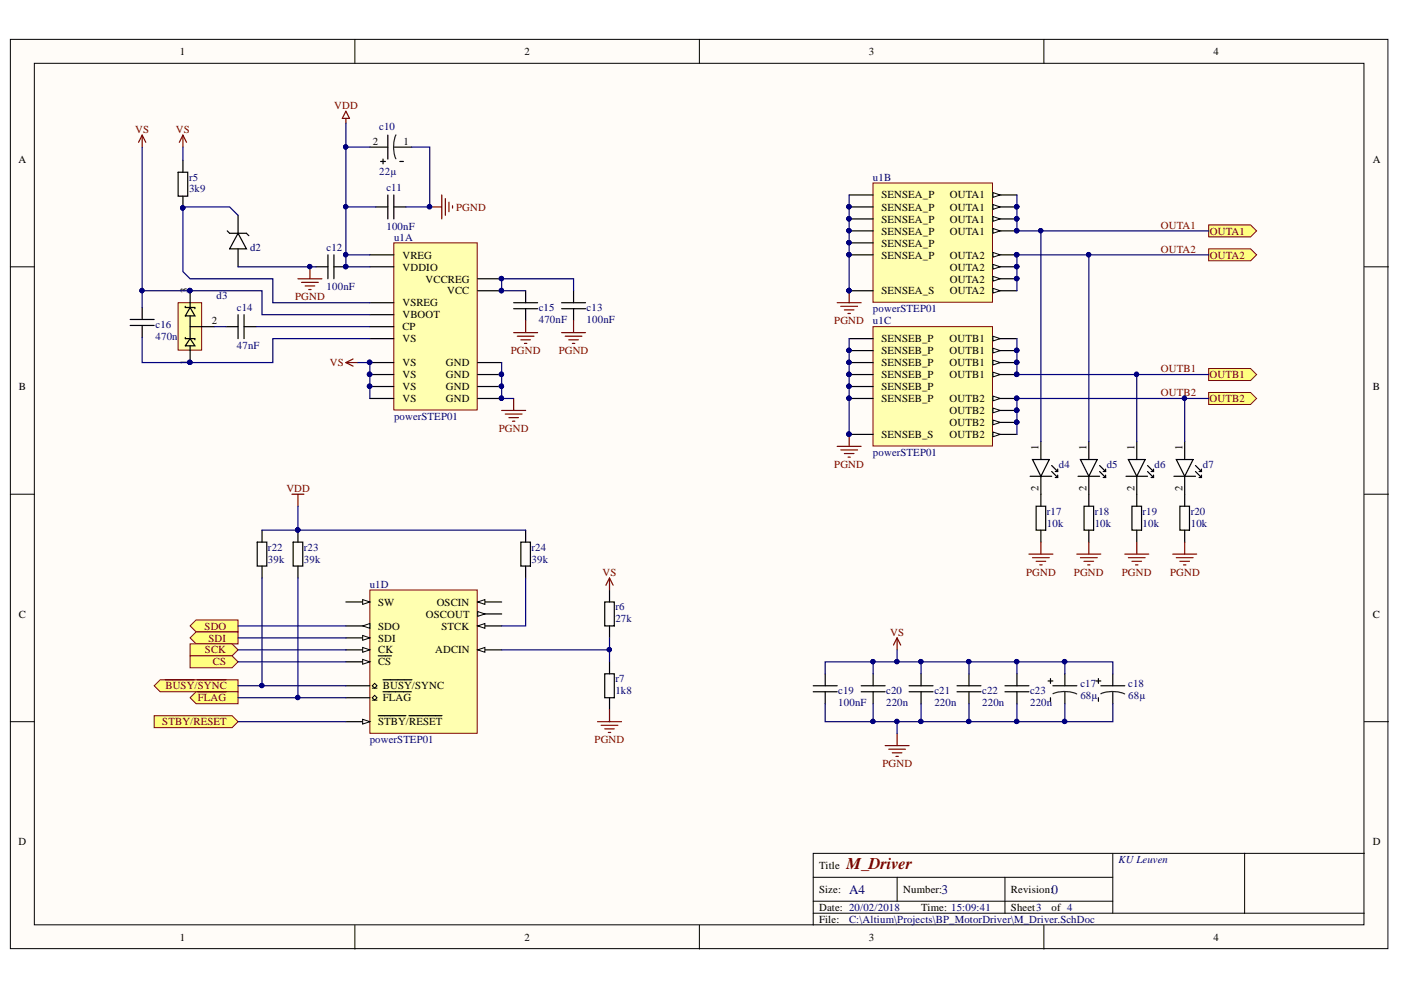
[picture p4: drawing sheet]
<svg xmlns="http://www.w3.org/2000/svg" width="297mm" height="210mm" viewBox="0 0 297 210" stroke-linecap="round" stroke-linejoin="round" font-family="sans-serif">
<g fill="#fffcf8" stroke="#000" stroke-width=".21">
<path d="M2.2 8.3h292.1v192.8h-292.1z"/>
<path d="M7.3 13.4h281.9v182.7h-281.9z"/>
</g>
<g fill="none" stroke="#000" stroke-width=".21">
<path d="M75.2 8.3v5.1M148.3 8.3v5.1M221.3 8.3v5.1M2.2 56.6h5.1M289.3 56.6h5.1M2.2 104.8h5.1M289.3 104.8h5.1M2.2 153h5.1M289.3 153h5.1M75.2 196.2v5M148.3 196.2v5M172.4 186h63.5"/>
<path d="M172.4 193.6h116.9M172.4 191.1h63.5M190.2 186v5.1M213.1 186v7.6M221.3 196.2v5M235.9 180.9v12.7M263.9 180.9h-91.5v15.3M289.3 180.9h-25.4v12.7"/>
</g>
<path d="M83.5 51.5h17.7v35.4h-17.7z" fill="#ffffb0" stroke="#800000" stroke-width=".21"/>
<g fill="none" stroke="#000" stroke-width=".25">
<path d="M78.4 54h5.1M78.4 56.6h5.1M101.3 59.1h5.1M78.4 76.9h5.1M78.4 79.4h5.1M78.4 64.2h5.1M78.4 69.3h5.1M78.4 66.7h5.1M78.4 71.8h5.1M101.3 76.9h5.1M101.3 79.4h5.1M101.3 61.6h5.1"/>
<path d="M78.4 81.9h5.1M78.4 84.5h5.1M101.3 81.9h5.1M101.3 84.5h5.1"/>
</g>
<g fill="#000080" stroke="#000080" stroke-width=".21">
<circle cx="78.4" cy="81.9" r=".46"/>
<circle cx="78.4" cy="76.8" r=".46"/>
<circle cx="78.4" cy="79.4" r=".47"/>
<circle cx="106.3" cy="81.9" r=".46"/>
<circle cx="106.3" cy="84.4" r=".46"/>
<circle cx="106.3" cy="79.4" r=".46"/>
<circle cx="106.3" cy="59.1" r=".46"/>
<circle cx="106.3" cy="61.6" r=".46"/>
</g>
<path d="M185.1 38.8h25.3v25.3h-25.3z" fill="#ffffb0" stroke="#800000" stroke-width=".21"/>
<path d="M210.5 49h5.1M210.5 46.4h5.1M210.5 43.9h5.1M210.5 41.3h5.1" fill="none" stroke="#000" stroke-width=".25"/>
<path d="M210.5 40.8l1.6 .5-1.6 .5z" fill="#fffcf8"/>
<path d="M210.5 40.8l1.6 .5-1.6 .5z" fill="none" stroke="#000" stroke-width=".21"/>
<path d="M210.5 54h5.1M210.5 56.6h5.1M210.5 59.1h5.1M210.5 61.6h5.1" fill="none" stroke="#000" stroke-width=".25"/>
<path d="M210.5 61.1l1.6 .5-1.6 .6z" fill="#fffcf8"/>
<path d="M210.5 61.1l1.6 .5-1.6 .6z" fill="none" stroke="#000" stroke-width=".21"/>
<path d="M180 41.3h5.1M180 43.9h5.1M180 46.4h5.1M180 49h5.1M180 51.5h5.1M180 54h5.1M180 61.6h5.1" fill="none" stroke="#000" stroke-width=".25"/>
<g fill="#000080" stroke="#000080" stroke-width=".21">
<circle cx="180" cy="43.8" r=".46"/>
<circle cx="180" cy="46.4" r=".46"/>
<circle cx="180" cy="48.9" r=".46"/>
<circle cx="180" cy="51.4" r=".46"/>
<circle cx="180" cy="54" r=".46"/>
<circle cx="180" cy="61.6" r=".46"/>
</g>
<path d="M185.1 69.3h25.3v25.3h-25.3z" fill="#ffffb0" stroke="#800000" stroke-width=".21"/>
<path d="M210.5 79.4h5.1M210.5 76.9h5.1M210.5 74.3h5.1M210.5 71.8h5.1" fill="none" stroke="#000" stroke-width=".25"/>
<path d="M210.5 71.3l1.6 .5-1.6 .5z" fill="#fffcf8"/>
<path d="M210.5 71.3l1.6 .5-1.6 .5z" fill="none" stroke="#000" stroke-width=".21"/>
<path d="M210.5 84.5h5.1M210.5 87h5.1M210.5 89.6h5.1M210.5 92.1h5.1" fill="none" stroke="#000" stroke-width=".25"/>
<path d="M210.5 91.6l1.6 .5-1.6 .5z" fill="#fffcf8"/>
<path d="M210.5 91.6l1.6 .5-1.6 .5z" fill="none" stroke="#000" stroke-width=".21"/>
<g fill="none" stroke="#000" stroke-width=".25">
<path d="M27.6 67.7h5.1M27.6 69h5.1M30.1 65.2v2.5M30.1 69v2.5M47.9 69.3h2.6M50.5 66.7v5.1M51.7 69.3h2.6M51.7 66.7v5.1M180 71.8h5.1M180 74.3h5.1M180 76.9h5.1M180 79.4h5.1"/>
<path d="M180 81.9h5.1M180 84.5h5.1M180 92.1h5.1M182.6 145.4h5.1M182.6 146.7h5.1M185.1 142.9v2.5M185.1 146.7v2.5M192.7 145.4h5.1M192.7 146.7h5.1M195.3 142.9v2.5M195.3 146.7v2.5"/>
</g>
<g fill="#000080" stroke="#000080" stroke-width=".21">
<circle cx="180" cy="74.3" r=".46"/>
<circle cx="180" cy="76.8" r=".46"/>
<circle cx="180" cy="79.4" r=".46"/>
<circle cx="180" cy="81.9" r=".46"/>
<circle cx="180" cy="84.4" r=".46"/>
<circle cx="180" cy="61.6" r=".46"/>
</g>
<g fill="none" stroke="#800000" stroke-width=".25">
<path d="M30.1 28.7l-.7 1.5M30.1 28.7l.8 1.5M30.1 28.7v2.5M73.3 76.9l1.6 .7M73.3 76.9h2.6M74.9 76.1l-1.6 .8M177.5 64.2h5.1M178.3 64.9h3.5M179 65.7h2.1M179.8 66.5h.5M180 61.6v2.6M106.4 87h5"/>
<path d="M107.1 87.8h3.6M107.9 88.5h2M108.6 89.3h.6M108.9 84.5v2.5M177.5 94.6h5.1M178.3 95.4h3.5M179 96.2h2.1M179.8 96.9h.5M180 92.1v2.5M190.2 135.2v2.6M190.2 135.2l-.8 1.6M190.2 135.2l.8 1.6"/>
<path d="M187.7 158.1h5M188.4 158.9h3.6M189.2 159.6h2M190.2 155.6v2.5M189.9 160.4h.6"/>
</g>
<path d="M37.8 64.2h4.9v10h-4.9z" fill="#ffffb0" stroke="#800000" stroke-width=".21"/>
<g fill="none" stroke="#000" stroke-width=".25">
<path d="M37.8 36.5h2v5.1h-2zM38.8 34v2.5M78.4 31.2h3.8M80.7 34.2h1M81.2 33.7v1M82.2 28.7v5M83.5 31.2h3.8M84.8 34.2h.7M50.5 49.5l1.7 3.3h-3.5zM50.5 52.8v3.8M67 56.6h2.5M69.5 54v5.1"/>
<path d="M70.8 56.6h2.5M70.8 54v5.1M79.7 43.9h2.5M82.2 41.3v5.1M83.5 43.9h2.5M83.5 41.3v5.1M39.3 71.5v.3h2v.3M39.3 64.9v.3h2v.3M40.3 71.8l1 1.5h-2zM40.3 65.2l1 1.8h-2zM40.3 69.3h5.1M40.3 64.2v1"/>
<path d="M40.3 67v4.8M108.9 65.5h5.1M108.9 64.2h5.1M111.4 61.6v2.6M111.4 65.5v2.5M119.1 65.5h5M119.1 64.2h5M121.6 61.6v2.6M121.6 65.5v2.5M172.4 146.7h5.1M172.4 145.4h5.1M175 142.9v2.5"/>
<path d="M175 146.7v2.5M202.9 146.7h5.1M202.9 145.4h5.1M205.4 142.9v2.5M205.4 146.7v2.5M213.1 146.7h5M213.1 145.4h5M215.6 142.9v2.5M215.6 146.7v2.5M222.2 144.4h1M222.7 143.9v1M222.7 147.9v.8"/>
<path d="M223.2 145.4h5.1M225.8 142.9v2.5M225.8 146.7v2.5M232.4 144.4h1M232.9 143.9v1M232.9 147.9v.8M233.4 145.4h5.1M235.9 142.9v2.5M235.9 146.7v2.5"/>
</g>
<g fill="none" stroke="#800000" stroke-width=".25">
<path d="M63.2 59.1h5.1M63.9 59.9h3.6M65.7 56.6v2.5M91.1 43.9h2.6M93.7 41.3v5.1M94.4 42.1v3.6M95.2 42.9v2M95.9 43.6v.5M64.7 60.6h2M65.5 61.4h.5M108.9 70.5h5.1M109.7 71.3h3.5"/>
<path d="M110.4 72.1h2.1M111.2 72.8h.5M111.4 68v2.5M119.1 70.5h5M119.8 71.3h3.6M120.6 72.1h2M121.4 72.8h.5M121.6 68v2.5"/>
</g>
<g fill="#000080" stroke="#000080" stroke-width=".21">
<circle cx="65.7" cy="56.5" r=".46"/>
<circle cx="73.3" cy="56.5" r=".46"/>
<circle cx="91.1" cy="43.8" r=".46"/>
</g>
<path d="M83.9 28.6a6.7 6.7 0 0 0 0 5.1M223.2 147.1a6.7 6.7 0 0 1 5.1 0M233.4 147.1a6.7 6.7 0 0 1 5 0" fill="none" stroke="#172721" stroke-width=".25"/>
<path d="M78.4 125.1h22.8v30.4h-22.8z" fill="#ffffb0" stroke="#800000" stroke-width=".21"/>
<path d="M101.3 127.6h5.1" fill="none" stroke="#000" stroke-width=".25"/>
<path d="M101.3 127.6l1.5-.5v1z" fill="#fffcf8"/>
<path d="M101.3 127.6l1.5-.5v1z" fill="none" stroke="#000" stroke-width=".21"/>
<path d="M101.3 130.2h5.1" fill="none" stroke="#000" stroke-width=".25"/>
<path d="M101.3 129.7l1.5 .5-1.5 .5z" fill="#fffcf8"/>
<path d="M101.3 129.7l1.5 .5-1.5 .5z" fill="none" stroke="#000" stroke-width=".21"/>
<path d="M101.3 137.8h5.1" fill="none" stroke="#000" stroke-width=".25"/>
<path d="M101.3 137.8l1.5-.5v1z" fill="#fffcf8"/>
<path d="M101.3 137.8l1.5-.5v1z" fill="none" stroke="#000" stroke-width=".21"/>
<path d="M73.3 127.6h5.1" fill="none" stroke="#000" stroke-width=".25"/>
<path d="M76.9 127.1l1.5 .5-1.5 .5z" fill="#fffcf8"/>
<path d="M76.9 127.1l1.5 .5-1.5 .5z" fill="none" stroke="#000" stroke-width=".21"/>
<path d="M73.3 132.7h5.1" fill="none" stroke="#000" stroke-width=".25"/>
<path d="M76.9 132.7l1.5-.5v1z" fill="#fffcf8"/>
<path d="M76.9 132.7l1.5-.5v1z" fill="none" stroke="#000" stroke-width=".21"/>
<path d="M73.3 135.2h5.1" fill="none" stroke="#000" stroke-width=".25"/>
<path d="M76.9 134.7l1.5 .5-1.5 .6z" fill="#fffcf8"/>
<path d="M76.9 134.7l1.5 .5-1.5 .6z" fill="none" stroke="#000" stroke-width=".21"/>
<path d="M73.3 137.8h5.1" fill="none" stroke="#000" stroke-width=".25"/>
<path d="M76.9 137.3l1.5 .5-1.5 .5z" fill="#fffcf8"/>
<path d="M76.9 137.3l1.5 .5-1.5 .5z" fill="none" stroke="#000" stroke-width=".21"/>
<path d="M73.3 140.3h5.1" fill="none" stroke="#000" stroke-width=".25"/>
<path d="M76.9 139.8l1.5 .5-1.5 .5z" fill="#fffcf8"/>
<path d="M76.9 139.8l1.5 .5-1.5 .5zM78.9 145.4l.5-.5 .5 .5-.5 .5zM78.9 147.9l.5-.5 .5 .5-.5 .5zM78.9 145.9h1M78.9 148.4h1" fill="none" stroke="#000" stroke-width=".21"/>
<path d="M80.2 139.1h2.8M73.3 145.4h5.1M73.3 147.9h5.1M73.3 153h5.1M81.2 144.1h6.1M81.2 146.7h6" fill="none" stroke="#000" stroke-width=".25"/>
<path d="M76.9 152.5l1.5 .5-1.5 .5z" fill="#fffcf8"/>
<path d="M76.9 152.5l1.5 .5-1.5 .5z" fill="none" stroke="#000" stroke-width=".21"/>
<path d="M101.3 132.7h5.1M80.2 151.7h5.9M86.7 151.7h7" fill="none" stroke="#000" stroke-width=".25"/>
<path d="M101.3 132.7l1.5-.5v1z" fill="#fffcf8"/>
<path d="M101.3 132.7l1.5-.5v1z" fill="none" stroke="#000" stroke-width=".21"/>
<path d="M128.2 127.6h2v5.1h-2zM129.2 125.1v2.5M129.2 132.7v2.5M128.2 142.9h2v5h-2zM129.2 140.3v2.6M129.2 147.9v2.6" fill="none" stroke="#000" stroke-width=".25"/>
<path d="M129.2 122.6v2.5M129.2 122.6l-.7 1.5M129.2 122.6l.8 1.5M126.7 153h5.1M127.4 153.8h3.6M128.2 154.5h2M129 155.3h.5M129.2 150.5v2.5" fill="none" stroke="#800000" stroke-width=".25"/>
<g fill="#ffff80" stroke="#800000" stroke-width=".21">
<path d="M256.3 47.7h8.9l1.2 1.3-1.2 1.2h-8.9z" fill-rule="evenodd"/>
<path d="M256.3 52.8h8.9l1.2 1.2-1.2 1.3h-8.9z" fill-rule="evenodd"/>
<path d="M256.3 78.1h8.9l1.2 1.3-1.2 1.3h-8.9z" fill-rule="evenodd"/>
<path d="M256.3 83.2h8.9l1.2 1.3-1.2 1.3h-8.9z" fill-rule="evenodd"/>
<path d="M40.3 132.7l1.3-1.3h8.9v2.6h-8.9z" fill-rule="evenodd"/>
<path d="M40.3 135.2l1.3-1.2h8.9v2.5h-8.9z" fill-rule="evenodd"/>
<path d="M40.3 136.5h8.9l1.3 1.3-1.3 1.3h-8.9z" fill-rule="evenodd"/>
<path d="M40.3 139.1h8.9l1.3 1.2-1.3 1.3h-8.9z" fill-rule="evenodd"/>
<path d="M32.7 145.4l1.3-1.3h16.5v2.6h-16.5z" fill-rule="evenodd"/>
</g>
<path d="M35 144.1h6.2M41.8 144.1h6.1" fill="none" stroke="#800000" stroke-width=".25"/>
<path d="M40.3 147.9l1.3-1.2h8.9v2.5h-8.9z" fill-rule="evenodd" fill="#ffff80" stroke="#800000" stroke-width=".21"/>
<path d="M41.9 146.7h6" fill="none" stroke="#800000" stroke-width=".25"/>
<path d="M32.7 151.7h16.5l1.3 1.3-1.3 1.3h-16.5z" fill-rule="evenodd" fill="#ffff80" stroke="#800000" stroke-width=".21"/>
<g fill="none" stroke="#000" stroke-width=".25">
<path d="M218.9 97.4h3.6l-1.8 3.6zM220.7 93.6v3.8M223 98.7l1.2 1.3M223 100l1.2 1.2M224.2 99.5v.5h-.5M229.1 97.4h3.5l-1.7 3.6zM230.9 93.6v3.8M233.1 98.7l1.3 1.3M233.1 100l1.3 1.2M234.4 99.5v.5h-.5M239.2 97.4h3.6l-1.8 3.6zM241 93.6v3.8"/>
<path d="M243.3 98.7l1.3 1.3M243.3 100l1.3 1.2M244.6 99.5v.5h-.5M249.4 97.4h3.6l-1.8 3.6zM251.2 93.6v3.8M253.5 98.7l1.2 1.3M253.5 100l1.2 1.2M254.7 99.5v.5h-.5M54.5 114.9h2.1v5.1h-2.1zM55.6 112.4v2.5M62.2 114.9h2v5.1h-2zM110.4 114.9h2.1v5.1h-2.1z"/>
<path d="M111.4 112.4v2.5M218.4 101h4.6M219.7 107.3h2v5.1h-2zM220.7 101v6.3M220.7 112.4v2.5M224.2 100.7v.5h-.5M228.6 101h4.5M229.8 107.3h2.1v5.1h-2.1zM230.9 101v6.3M230.9 112.4v2.5M234.4 100.7v.5h-.5M238.7 101h4.6"/>
<path d="M240 107.3h2v5.1h-2zM241 101v6.3M241 112.4v2.5M244.6 100.7v.5h-.5M248.9 101h4.6M250.2 107.3h2v5.1h-2zM251.2 101v6.3M251.2 112.4v2.5M254.7 100.7v.5h-.5M55.6 120v2.6M63.2 120v2.6M111.4 120v2.6"/>
</g>
<g fill="none" stroke="#800000" stroke-width=".25">
<path d="M38.8 28.7l-.8 1.5M38.8 28.7l.7 1.5M38.8 28.7v2.5M73.3 23.6l.8 1.5h-1.5zM73.3 25.1v1M61.9 104.8h2.5M63.2 104.8v2.5M218.1 117.5h5.1M218.9 118.2h3.6M219.7 119h2M220.4 119.8h.5M220.7 114.9v2.6"/>
<path d="M228.3 117.5h5.1M229.1 118.2h3.5M229.8 119h2.1M230.6 119.8h.5M230.9 114.9v2.6M238.5 117.5h5.1M239.2 118.2h3.6M240 119h2M240.8 119.8h.5M241 114.9v2.6M248.6 117.5h5.1M249.4 118.2h3.6"/>
<path d="M250.2 119h2M250.9 119.8h.5M251.2 114.9v2.6"/>
</g>
<g fill="none" stroke="#000080" stroke-width=".25">
<path d="M30.1 31.2v30.4M38.8 31.2v2.8M73.3 26.1v17.8M73.3 31.2h5.1M87.3 31.2h3.8v12.7h-5.1M50.5 45.7l-1.8-1.8h-9.7l-.2 .2v13.5l1.5 1.5h17.5v5.1h20.6M50.5 56.6h16.5M73.3 54h5.1M79.7 43.9h-6.4v12.7h5.1M180 41.3v20.3M215.6 41.3v7.7h40.7M220.7 49v44.6"/>
<path d="M230.9 54v39.6M256.3 54h-40.7v7.6M30.1 65.2v-3.6h25.5v5.1h22.8M30.1 71.5v5.4h27.7v-5.1h20.6M45.4 69.3h2.5M54.3 69.3h24.1M75.9 76.9h2.5v7.6M106.4 76.9v7.6h2.5M111.4 61.6h-5v-2.5h15.2v2.5M180 71.8v20.3M215.6 71.8v7.6h40.7M241 79.4v14.2"/>
<path d="M251.2 84.5v9.1M256.3 84.5h-40.7v7.6M63.2 107.3v5.1h-7.6M63.2 112.4h48.2M50.5 137.8h22.8M50.5 135.2h22.8M50.5 132.7h22.8M55.6 122.6v22.8M63.2 122.6v25.3M106.4 137.8h22.8M111.4 122.6v10.1h-5M129.2 135.2v5.1"/>
<path d="M190.2 137.8v2.5M50.5 145.4h22.8M50.5 147.9h22.8M50.5 153h22.8M50.5 140.3h22.8M175 149.2v3.8h10.1M185.1 149.2v3.8h10.2v-3.8M185.1 142.9v-2.6h10.2v2.6M185.1 140.3h-10.1v2.6M190.2 153v2.6M195.3 140.3h20.3v2.6M195.3 153h10.1"/>
<path d="M205.4 149.2v3.8h10.2v-3.8M205.4 140.3v2.6M215.6 140.3h20.3v2.6M225.8 149.2v3.8h-10.2M225.8 140.3v2.6M235.9 149.2v3.8h-10.1"/>
</g>
<g fill="#000080" stroke="#000080" stroke-width=".21">
<circle cx="78.4" cy="76.8" r=".46"/>
<circle cx="78.4" cy="79.4" r=".47"/>
<circle cx="78.4" cy="81.9" r=".46"/>
<circle cx="106.3" cy="79.4" r=".46"/>
<circle cx="106.3" cy="81.9" r=".46"/>
<circle cx="106.3" cy="84.4" r=".46"/>
<circle cx="180" cy="84.4" r=".46"/>
<circle cx="180" cy="81.9" r=".46"/>
<circle cx="180" cy="79.4" r=".46"/>
<circle cx="180" cy="76.8" r=".46"/>
<circle cx="180" cy="74.3" r=".46"/>
<circle cx="180" cy="43.8" r=".46"/>
<circle cx="180" cy="46.4" r=".46"/>
<circle cx="180" cy="48.9" r=".46"/>
<circle cx="180" cy="51.4" r=".46"/>
<circle cx="180" cy="54" r=".46"/>
<circle cx="180" cy="61.6" r=".46"/>
<circle cx="241" cy="79.4" r=".46"/>
<circle cx="185.1" cy="153" r=".46"/>
<circle cx="190.2" cy="153" r=".46"/>
<circle cx="195.2" cy="153" r=".46"/>
<circle cx="185.1" cy="140.3" r=".46"/>
<circle cx="190.2" cy="140.3" r=".46"/>
<circle cx="195.2" cy="140.3" r=".46"/>
<circle cx="30.1" cy="61.6" r=".46"/>
<circle cx="205.4" cy="140.3" r=".46"/>
<circle cx="215.6" cy="140.3" r=".46"/>
<circle cx="205.4" cy="153" r=".46"/>
<circle cx="215.6" cy="153" r=".46"/>
<circle cx="106.3" cy="61.6" r=".46"/>
<circle cx="106.3" cy="59.1" r=".46"/>
<circle cx="225.7" cy="153" r=".46"/>
<circle cx="225.7" cy="140.3" r=".46"/>
<circle cx="91.1" cy="43.8" r=".46"/>
<circle cx="129.2" cy="137.7" r=".46"/>
<circle cx="65.7" cy="56.5" r=".46"/>
<circle cx="220.6" cy="48.9" r=".46"/>
<circle cx="230.8" cy="54" r=".46"/>
<circle cx="251.1" cy="84.4" r=".46"/>
<circle cx="73.3" cy="56.5" r=".46"/>
<circle cx="73.3" cy="54" r=".46"/>
<circle cx="73.3" cy="43.8" r=".46"/>
<circle cx="73.3" cy="31.2" r=".46"/>
<circle cx="55.5" cy="145.3" r=".46"/>
<circle cx="63.1" cy="147.9" r=".46"/>
</g>
<text font-size="4.9" x="49.4" y="48.6">PId201</text>
<g font-size="3.5" fill="#000080">
<text x="37.7" y="43.4">PIr502</text>
<text x="39.5" y="63.5">PId303</text>
<text x="39.5" y="76.2">PId301</text>
<text x="62.4" y="114.3">PIr2301</text>
</g>
<text font-size="3.5" fill="#800000" x="179.5" y="184.3">M_Driver</text>
<g font-size="2.8" fill="#000080">
<text x="180" y="189.5">A4</text>
<text x="199.6" y="189.5">3</text>
<text x="223" y="189.5">0</text>
</g>
<g font-size="2.3">
<text x="38.1" y="11.7">1</text>
<text x="111.2" y="11.7">2</text>
<text x="184.2" y="11.7">3</text>
<text x="257.3" y="11.7">4</text>
<text x="3.9" y="34.5">A</text>
<text x="79.1" y="30.7">2</text>
<text x="85.6" y="30.7">1</text>
<text x="291" y="34.5">A</text>
<text x="186.9" y="42.1">SENSEA_P</text>
<text x="186.9" y="44.7">SENSEA_P</text>
<text x="186.9" y="47.2">SENSEA_P</text>
<text x="201.4" y="47.2">OUTA1</text>
<text x="201.4" y="44.7">OUTA1</text>
<text x="201.4" y="42.1">OUTA1</text>
<text x="186.9" y="49.8">SENSEA_P</text>
<text x="186.9" y="52.3">SENSEA_P</text>
<text x="201.4" y="49.8">OUTA1</text>
<text x="85.3" y="54.8">VREG</text>
<text x="85.3" y="57.4">VDDIO</text>
<text x="90.2" y="59.9">VCCREG</text>
<text x="186.9" y="54.8">SENSEA_P</text>
<text x="201.4" y="54.8">OUTA2</text>
<text x="201.4" y="57.4">OUTA2</text>
<text x="201.4" y="59.9">OUTA2</text>
<text x="39.8" y="62.2" transform="rotate(-90 39.8 62.2)">3</text>
<text x="85.3" y="65">VSREG</text>
<text x="94.8" y="62.4">VCC</text>
<text x="186.9" y="62.4">SENSEA_S</text>
<text x="201.4" y="62.4">OUTA2</text>
<text x="44.9" y="68.8">2</text>
<text x="85.3" y="70">CP</text>
<text x="85.3" y="67.5">VBOOT</text>
<text x="39.8" y="77.5" transform="rotate(-90 39.8 77.5)">1</text>
<text x="85.3" y="77.6">VS</text>
<text x="85.3" y="72.6">VS</text>
<text x="94.5" y="77.6">GND</text>
<text x="186.9" y="72.6">SENSEB_P</text>
<text x="186.9" y="75.1">SENSEB_P</text>
<text x="186.9" y="77.6">SENSEB_P</text>
<text x="201.3" y="77.6">OUTB1</text>
<text x="201.3" y="75.1">OUTB1</text>
<text x="201.3" y="72.6">OUTB1</text>
<text x="4" y="82.7">B</text>
<text x="85.3" y="82.7">VS</text>
<text x="85.3" y="80.2">VS</text>
<text x="94.5" y="82.7">GND</text>
<text x="94.5" y="80.2">GND</text>
<text x="186.9" y="80.2">SENSEB_P</text>
<text x="186.9" y="82.7">SENSEB_P</text>
<text x="201.3" y="80.2">OUTB1</text>
<text x="291" y="82.7">B</text>
<text x="85.3" y="85.2">VS</text>
<text x="94.5" y="85.2">GND</text>
<text x="186.9" y="85.2">SENSEB_P</text>
<text x="201.3" y="85.2">OUTB2</text>
<text x="201.3" y="87.8">OUTB2</text>
<text x="186.9" y="92.8">SENSEB_S</text>
<text x="201.3" y="90.3">OUTB2</text>
<text x="201.3" y="92.8">OUTB2</text>
<text x="220.2" y="95.4" transform="rotate(-90 220.2 95.4)">1</text>
<text x="230.3" y="95.4" transform="rotate(-90 230.3 95.4)">1</text>
<text x="240.6" y="95.4" transform="rotate(-90 240.6 95.4)">1</text>
<text x="250.7" y="95.4" transform="rotate(-90 250.7 95.4)">1</text>
<text x="220.2" y="104.2" transform="rotate(-90 220.2 104.2)">2</text>
<text x="230.3" y="104.2" transform="rotate(-90 230.3 104.2)">2</text>
<text x="240.6" y="104.2" transform="rotate(-90 240.6 104.2)">2</text>
<text x="250.7" y="104.2" transform="rotate(-90 250.7 104.2)">2</text>
<text x="4" y="130.9">C</text>
<text x="80.2" y="128.4">SW</text>
<text x="90.3" y="130.9">OSCOUT</text>
<text x="92.6" y="128.4">OSCIN</text>
<text x="291" y="130.9">C</text>
<text x="80.2" y="133.5">SDO</text>
<text x="80.2" y="136">SDI</text>
<text x="93.6" y="133.5">STCK</text>
<text x="80.2" y="138.6">CK</text>
<text x="80.2" y="141.1">CS</text>
<text x="92.2" y="138.6">ADCIN</text>
<text x="81.2" y="146.2">BUSY/SYNC</text>
<text x="81.2" y="148.7">FLAG</text>
<text x="80.2" y="153.8">STBY/RESET</text>
<text x="3.9" y="179.2">D</text>
<text x="291" y="179.2">D</text>
<text x="173.7" y="184.3">Title</text>
<text x="173.7" y="189.3">Size:</text>
<text x="191.5" y="189.3">Number:</text>
<text x="214.3" y="189.3">Revision:</text>
<text x="173.7" y="193.1">Date: 20/02/2018</text>
<text x="173.7" y="195.7">File:</text>
<text x="195.3" y="193.1">Time: 15:09:41</text>
<text x="214.3" y="193.1">Sheet3</text>
<text x="223" y="193.1">of 4</text>
<text x="38.1" y="199.5">1</text>
<text x="111.2" y="199.5">2</text>
<text x="184.2" y="199.5">3</text>
<text x="257.3" y="199.5">4</text>
</g>
<g font-size="2.3" fill="#800000">
<text x="70.9" y="23.1">VDD</text>
<text x="28.7" y="28.1">VS</text>
<text x="37.3" y="28.1">VS</text>
<text x="96.7" y="44.7">PGND</text>
<text x="246.1" y="48.5">OUTA1</text>
<text x="246.1" y="53.6">OUTA2</text>
<text x="256.5" y="49.8">OUTA1</text>
<text x="256.5" y="54.8">OUTA2</text>
<text x="62.6" y="63.7">PGND</text>
<text x="176.9" y="68.8">PGND</text>
<text x="69.9" y="77.6">VS</text>
<text x="108.3" y="75.1">PGND</text>
<text x="118.5" y="75.1">PGND</text>
<text x="246.1" y="78.9">OUTB1</text>
<text x="246.1" y="84">OUTB2</text>
<text x="256.5" y="80.2">OUTB1</text>
<text x="256.5" y="85.2">OUTB2</text>
<text x="105.8" y="91.6">PGND</text>
<text x="176.9" y="99.2">PGND</text>
<text x="60.7" y="104.3">VDD</text>
<text x="127.8" y="122.1">VS</text>
<text x="217.6" y="122.1">PGND</text>
<text x="227.7" y="122.1">PGND</text>
<text x="237.9" y="122.1">PGND</text>
<text x="248.1" y="122.1">PGND</text>
<text x="43.4" y="133.5">SDO</text>
<text x="44.2" y="136">SDI</text>
<text x="188.7" y="134.7">VS</text>
<text x="43.5" y="138.6">SCK</text>
<text x="45.2" y="141.1">CS</text>
<text x="35.1" y="146.2">BUSY/SYNC</text>
<text x="41.9" y="148.7">FLAG</text>
<text x="34.4" y="153.8">STBY/RESET</text>
<text x="126.1" y="157.6">PGND</text>
<text x="187.1" y="162.6">PGND</text>
</g>
<g font-size="2.3" fill="#000080">
<text x="80.4" y="27.5">c10</text>
<text x="40.1" y="38.3">r5</text>
<text x="40.1" y="40.8">3k9</text>
<text x="80.4" y="37">22µ</text>
<text x="81.9" y="40.6">c11</text>
<text x="185.1" y="38.3">u1B</text>
<text x="53" y="53.3">d2</text>
<text x="69.2" y="53.3">c12</text>
<text x="81.9" y="48.7">100nF</text>
<text x="83.5" y="51">u1A</text>
<text x="45.9" y="63.4">d3</text>
<text x="50.2" y="66">c14</text>
<text x="69.2" y="61.4">100nF</text>
<text x="114.2" y="66">c15</text>
<text x="124.4" y="66">c13</text>
<text x="33" y="69.5">c16</text>
<text x="114.2" y="68.5">470nF</text>
<text x="124.4" y="68.5">100nF</text>
<text x="185.1" y="66.2">powerSTEP01</text>
<text x="185.1" y="68.8">u1C</text>
<text x="33" y="72.1">470n</text>
<text x="50.2" y="74.1">47nF</text>
<text x="83.5" y="89">powerSTEP01</text>
<text x="185.1" y="96.6">powerSTEP01</text>
<text x="224.5" y="99.2">d4</text>
<text x="234.6" y="99.2">d5</text>
<text x="244.8" y="99.2">d6</text>
<text x="255" y="99.2">d7</text>
<text x="222" y="109.2">r17</text>
<text x="222" y="111.7">10k</text>
<text x="232.1" y="109.2">r18</text>
<text x="232.1" y="111.7">10k</text>
<text x="242.2" y="109.2">r19</text>
<text x="242.2" y="111.7">10k</text>
<text x="252.5" y="109.2">r20</text>
<text x="252.5" y="111.7">10k</text>
<text x="56.8" y="116.8">r22</text>
<text x="56.8" y="119.3">39k</text>
<text x="64.4" y="116.8">r23</text>
<text x="64.4" y="119.3">39k</text>
<text x="112.7" y="116.8">r24</text>
<text x="112.7" y="119.3">39k</text>
<text x="78.4" y="124.6">u1D</text>
<text x="130.5" y="129.4">r6</text>
<text x="130.5" y="132">27k</text>
<text x="130.5" y="144.6">r7</text>
<text x="130.5" y="147.2">1k8</text>
<text x="177.7" y="147.2">c19</text>
<text x="177.7" y="149.7">100nF</text>
<text x="187.9" y="147.2">c20</text>
<text x="187.9" y="149.7">220n</text>
<text x="198.1" y="147.2">c21</text>
<text x="198.1" y="149.7">220n</text>
<text x="208.3" y="147.2">c22</text>
<text x="208.3" y="149.7">220n</text>
<text x="218.4" y="147.2">c23</text>
<text x="218.4" y="149.7">220n</text>
<text x="229.1" y="145.6">c17</text>
<text x="229.1" y="148.2">68µ</text>
<text x="239.2" y="145.6">c18</text>
<text x="239.2" y="148.2">68µ</text>
<text x="78.4" y="157.6">powerSTEP01</text>
<text x="237.2" y="183">KU Leuven</text>
<text x="180" y="195.7">C:\Altium\Projects\BP_MotorDriver\M_Driver.SchDoc</text>
</g>
<g font-size="1.8" fill="#000080">
<text x="209.9" y="46.7">PIu1042</text>
<text x="209.9" y="49.2">PIu1038</text>
<text x="209.9" y="59.4">PIu1033</text>
<text x="209.9" y="74.6">PIu1076</text>
</g>
<g font-size="1.4" fill="#000080">
<text x="209.9" y="44">PIu1053</text>
<text x="209.9" y="56.7">PIu1022</text>
<text x="209.9" y="54.2">PIu1094</text>
<text x="209.9" y="77.2">PIu1080</text>
<text x="209.9" y="79.6">PIu1092</text>
<text x="209.9" y="84.9">PIu107</text>
<text x="209.9" y="87.4">PIu1081</text>
<text x="209.9" y="89.9">PIu1085</text>
<text x="179.6" y="92.3">PIu109</text>
</g>
</svg>
